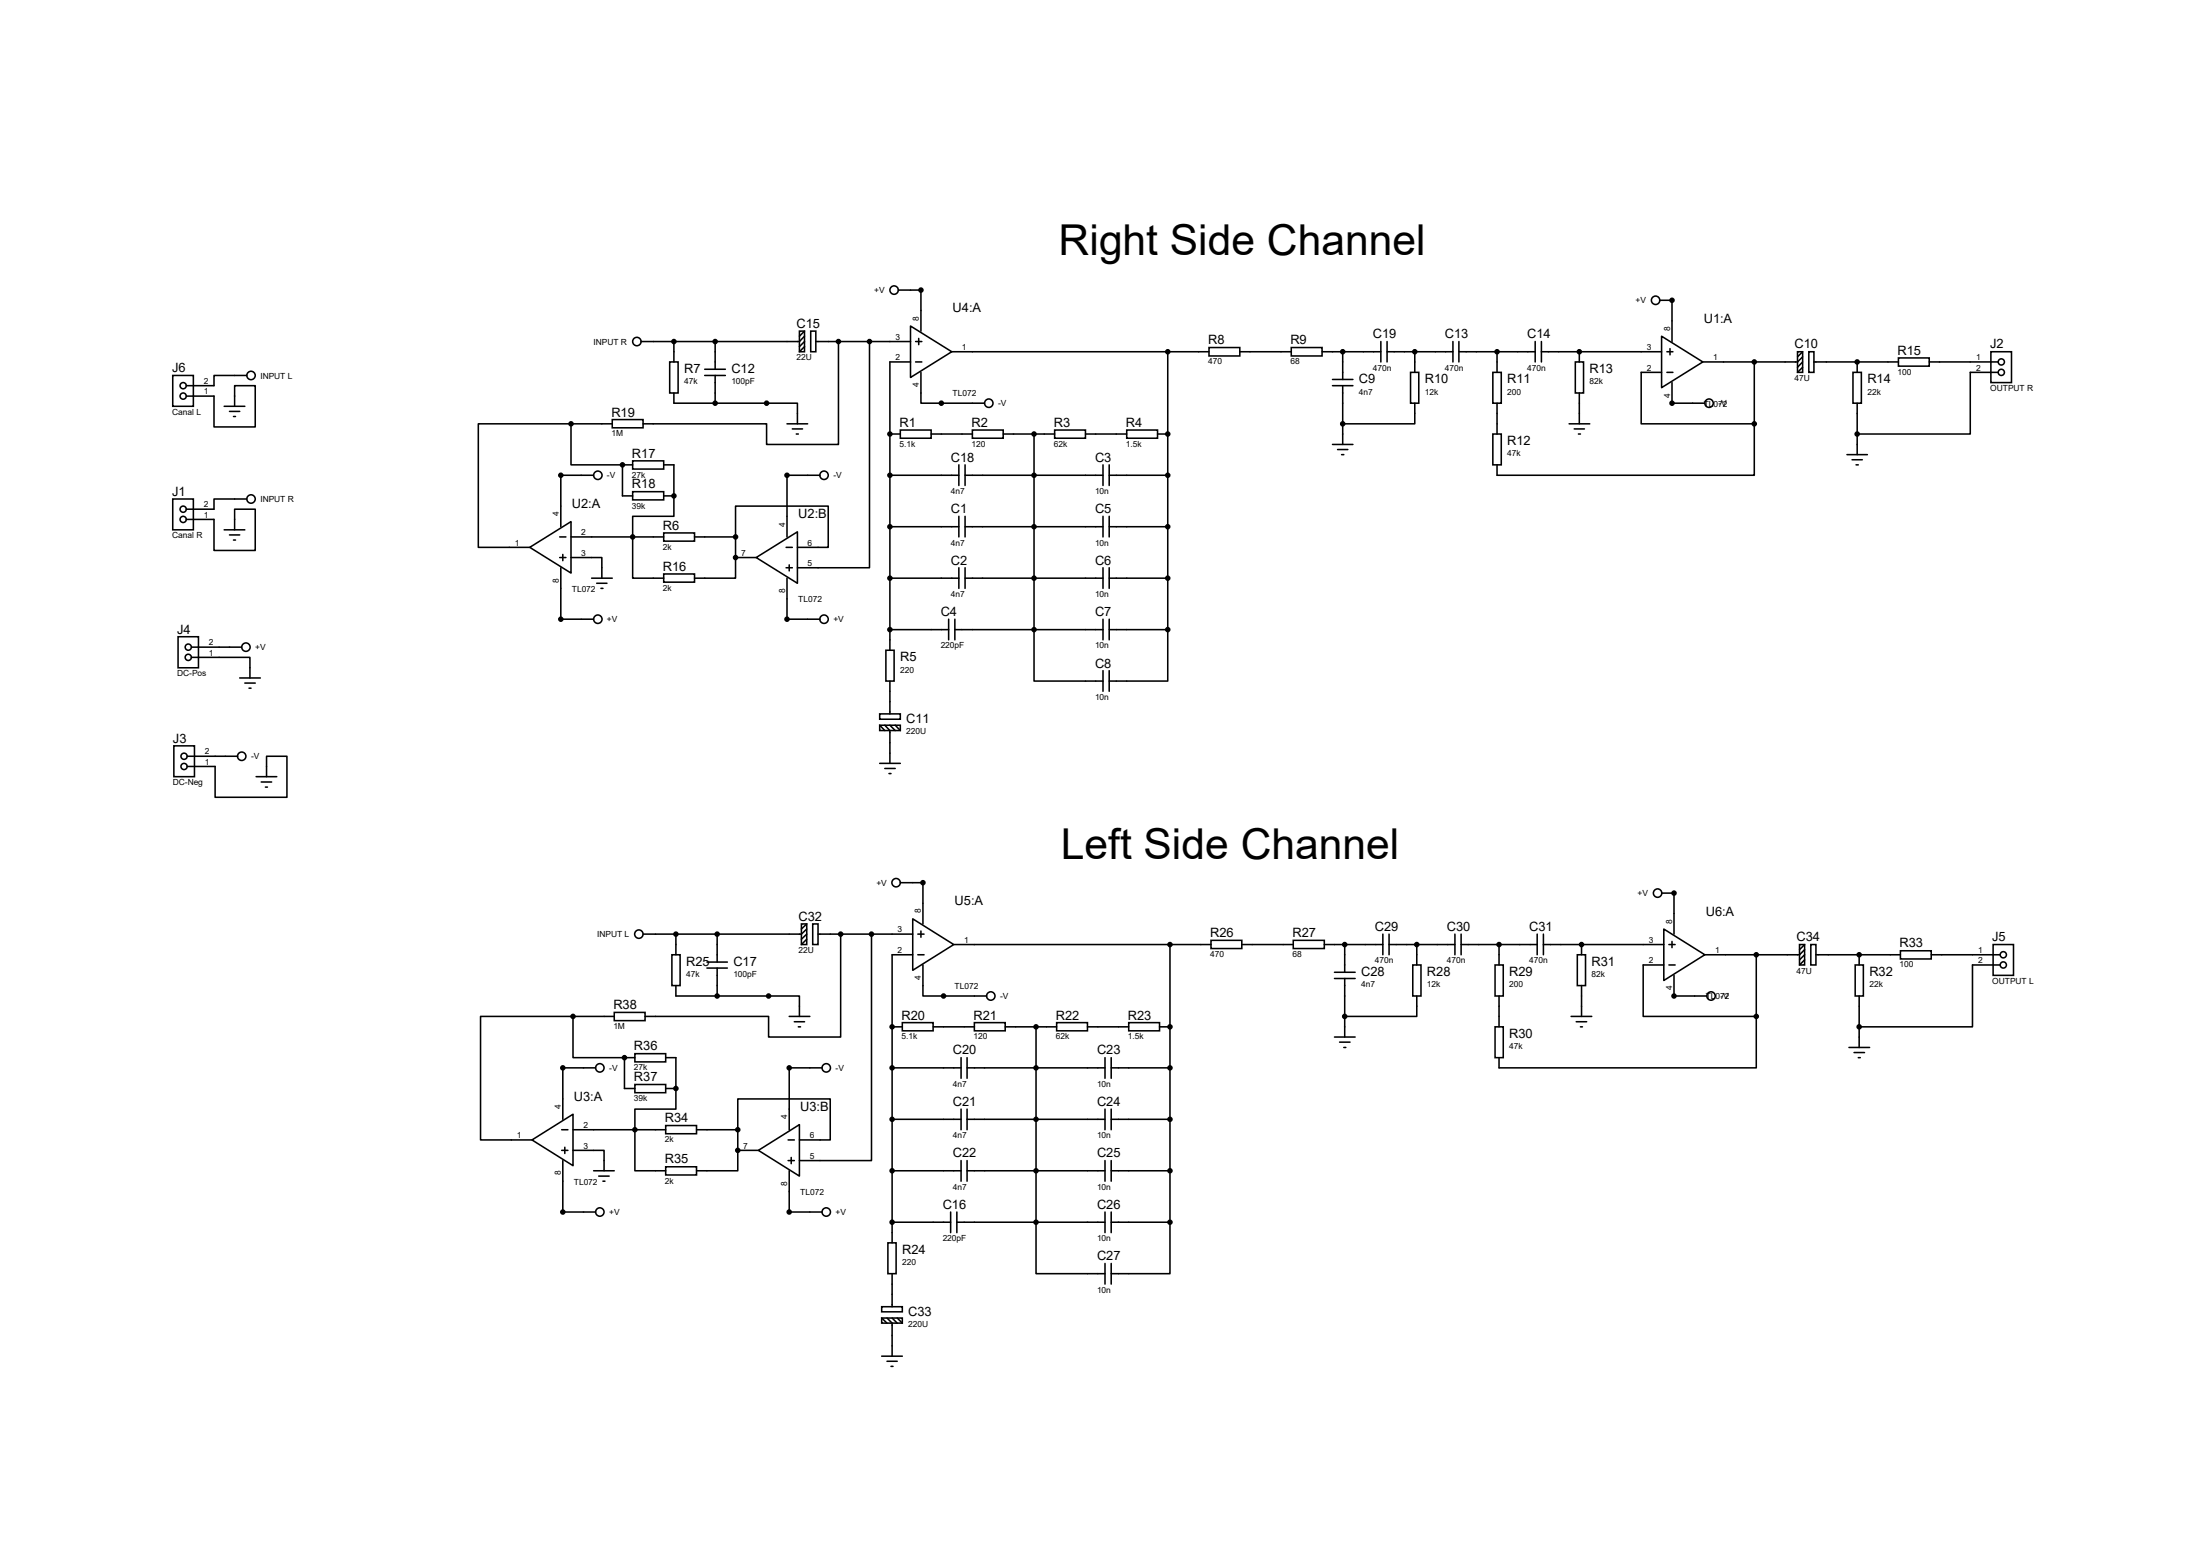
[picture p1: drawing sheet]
<svg xmlns="http://www.w3.org/2000/svg" width="420mm" height="297mm" viewBox="0 0 420 297" stroke-linecap="round" stroke-linejoin="round" font-family="sans-serif">
<g fill="none" stroke="#000" stroke-width=".3">
<path d="M171.5 55.4h4.3v7.8M316.8 57.3h2.4M319.2 57.3h.1M319.2 57.3v7.9M33 71.7h3.9v5.9h-3.9zM35.6 75.6h5.3v5.9h7.8v-7.9h-3.9v4M42.8 77.6h3.9M43.8 78.5h2M44.6 79.5h.4M47.1 71.7h-6.2v1.9h-5.3M127.8 69.1h1.7v5.9h-1.7zM128.7 75v2h23.5v3.9"/>
<path d="M128.7 65.2v3.9M134.5 70.5h4M134.5 71.7h4M136.5 65.2v5.3M136.5 71.7v5.3M152.6 63.2h1v3.9h-1zM153.6 64.2l-1 1h-30.2M153.6 66.2l-1 .9M153.6 65.2l-1 1M153.6 63.2l-1 1M154.8 63.2h.9v3.9h-.9zM155.7 65.2h18.1"/>
<path d="M160.1 65.2v19.6h-13.8v-3.9h-23.5M166 65.2v43.2h-13.8M173.8 62.2l7.9 4.9-7.9 5zM173.8 69.1h-3.9v55M174.8 69.1h1.2M174.8 65.2h1.2M175.4 64.6v1.2M175.8 71.1v5.9h12.2M181.7 67.1h49.1M222.9 67.1v53.1M230.8 66.3h5.9v1.6h-5.9zM236.7 67.1h9.8"/>
<path d="M246.5 66.3h5.9v1.6h-5.9zM252.4 67.1h11.2M254.4 73.6h3.9M254.4 72.4h3.9M256.3 67.1v5.3M256.3 73.6v11.2M263.6 65.2v3.9M264.8 67.1h12.6M264.8 65.2v3.9M269.3 71.1h1.5v5.9h-1.5zM270.1 77v3.9h-13.8M270.1 67.1v4"/>
<path d="M277.4 65.2v3.9M278.5 67.1h14.6M278.5 65.2v3.9M285 71.1h1.6v5.9h-1.6zM285.8 67.1v4M285.8 77v5.8M293.1 65.2v3.9M294.3 67.1h22.9M294.3 65.2v3.9M300.7 69.1h1.6v5.9h-1.6zM301.5 67.1h.1M301.5 67.1v2"/>
<path d="M301.5 75v5.9M317.2 64.2l7.9 4.9-7.9 4.9zM317.2 71.1h-3.9v9.8h21.6M318.2 67.1h1.2M318.2 71.1h1.2M318.8 66.5v1.2M319.2 77h.1M319.2 77h6.3M319.2 73v4M334.9 69.1v11.8M343.2 67.1h.9v4h-.9zM344.1 68.1l-.9 1h-18.1"/>
<path d="M344.1 70.1l-.9 1M344.1 69.1l-.9 1M344.1 67.1l-.9 1M345.3 67.1h1v4h-1zM346.3 69.1h16.1M353.7 71.1h1.6v5.9h-1.6zM354.5 69.1h.1M354.5 69.1v2M354.5 77v9.8M362.4 68.3h5.9v1.6h-5.9zM368.3 69.1h13.2M380.1 67.1h3.9v5.9h-3.9z"/>
<path d="M381.5 71.1h-5.4v11.7h-21.6M33 95.2h3.9v5.9h-3.9zM35.6 99.1h5.3v6h7.8v-7.9h-3.9v3.9M47.1 95.2h-6.2v2h-5.3M109 80.9h-17.7v23.6h9.8M109 80.9v7.8h9.8M109 80.9h7.9M113.3 90.7h-6.2v9.8M116.9 80.1h5.9v1.6h-5.9zM118.8 88.7h.1M118.8 88.7v6h2M118.8 88.7h2"/>
<path d="M120.8 88h5.9v1.5h-5.9zM120.8 93.9h5.9v1.5h-5.9zM126.7 88.7h2v6M126.7 94.7h2M128.7 94.7v3.9h-7.9v11.8h5.9M128.7 94.7h.1M150.2 80.9h4M151.3 81.9h1.9M152 82.8h.4M156.5 90.7h-6.3v11.8M169.9 82.8h.1M169.9 82.8h2"/>
<path d="M169.9 90.7h13.1M171.9 82.1h5.9v1.6h-5.9zM177.8 82.8h7.8M183 88.7v4M183 98.6v3.9M184.2 90.7h26.4M184.2 88.7v4M184.2 98.6v3.9M185.6 82.1h5.9v1.6h-5.9zM191.5 82.8h9.8M197.4 82.8v47.2h13.2M201.3 82.1h5.9v1.6h-5.9z"/>
<path d="M207.2 82.8h7.9M210.6 88.7v4M210.6 98.6v3.9M211.8 90.7h11.1M211.8 88.7v4M211.8 98.6v3.9M215.1 82.1h5.9v1.6h-5.9zM221 82.8h1.9M222.9 82.8h.1M254.4 84.8h3.9M255.4 85.8h1.9M256.1 86.8h.4"/>
<path d="M285 82.8h1.6v5.9h-1.6zM299.6 80.9h3.9M300.5 81.9h2M301.3 82.8h.4M334.9 80.9v9.8h-49.1v-2M352.6 86.8h3.9M353.6 87.8h1.9M354.3 88.7h.5M42.8 101.1h3.9M43.8 102.1h2M44.6 103.1h.4M101.1 104.5l7.9-4.9v9.8z"/>
<path d="M106.8 102.5h1.2M106.8 106.4h1.2M107.1 108.4v9.8h6.2M107.4 105.8v1.2M109 106.4h5.9v4M109 102.5h17.7M112.9 110.4h4M113.9 111.3h2M114.7 112.3h.4M126.7 101.7h5.9v1.6h-5.9zM126.7 109.6h5.9v1.5h-5.9zM132.6 102.5h7.8"/>
<path d="M140.4 106.4h.1M140.4 106.4v4h-7.8M140.4 102.5v-5.9h17.7v7.9h-5.9M140.4 102.5v3.9M140.4 106.4h4M144.4 106.4l7.8-4.9v9.8zM150.1 104.5h1.2M150.1 108.4h1.2M150.2 110.4v7.8h6.3M150.7 107.8v1.2M169.9 100.5h13.1M169.9 110.4h13.1"/>
<path d="M181.1 118.2v3.9M182.3 118.2v3.9M183 108.4v3.9M184.2 100.5h26.4M184.2 110.4h26.4M184.2 108.4v3.9M210.6 108.4v3.9M210.6 118.2v3.9M211.8 100.5h11.1M211.8 110.4h11.1M211.8 108.4v3.9M211.8 118.2v3.9"/>
<path d="M34 121.5h3.9v6h-3.9zM36.5 125.5h11.2v3.9M36.5 123.5h9.6M45.8 129.4h3.9M46.7 130.4h2M47.5 131.4h.4M167.9 136.3h4v1h-4zM167.9 138.4h4v1h-4zM167.9 138.4l1 1M168.9 138.4l1 1v6.3M169.1 124.1h1.6v5.9h-1.6zM169.9 130v6.3"/>
<path d="M169.9 120.2h11.2M169.9 138.4l1 1M170.9 138.4l1 1M182.3 120.2h28.3M210.6 128v4M211.8 120.2h11.1M211.8 128v4M222.9 120.2v9.8h-11.1M33.2 142.4h3.9v5.9h-3.9zM35.7 146.3h5.4v5.9h13.7v-7.8h-3.9v3.9M35.7 144.4h9.7M48.9 148.3h3.9"/>
<path d="M49.9 149.3h2M50.7 150.2h.4M167.9 145.7h4M168.9 146.7h2M169.7 147.7h.4M129 178.3v3.9M136.9 178.3v5.3M153 176.4h1v3.9h-1zM154 177.3l-1 1h-30.2M154 179.3l-1 1M154 178.3l-1 1M154 176.4l-1 .9"/>
<path d="M155.2 176.4h1v3.9h-1zM156.2 178.3h18M160.5 178.3v19.7h-13.8v-4h-23.6M166.4 178.3v43.2h-13.8M171.9 168.5h4.3v7.9M174.2 175.4l7.9 4.9-7.9 4.9zM175.2 178.3h1.2M175.8 177.7v1.2M231.2 179.5h5.9v1.6h-5.9zM246.9 179.5h5.9v1.6h-5.9zM264 178.3v3.9M265.2 178.3v3.9"/>
<path d="M277.7 178.3v3.9M278.9 178.3v3.9M293.5 178.3v3.9M294.6 178.3v3.9M317.2 170.5h2.4M317.6 177.3l7.9 4.9-7.9 5zM319.2 179.7v1.2M319.6 170.5h.1M319.6 170.5v7.8M109.4 194h-17.7v23.6h9.9M109.4 194v7.9h9.8M109.4 194h7.9"/>
<path d="M117.3 193.3h5.8v1.5h-5.8zM128.3 182.2h1.5v5.9h-1.5zM129 188.1v2h23.6v3.9M135 183.6h3.9M135 184.8h3.9M136.9 184.8v5.3M150.7 194h3.9M151.6 195h2M152.4 196h.4M170.3 196h.1M170.3 196h2M172.3 195.2h5.8v1.6h-5.8z"/>
<path d="M174.2 182.2h-3.9v55M175.2 182.2h1.2M176.2 184.2v5.9h12.2M178.1 196h7.9M182.1 180.3h49.1M186 195.2h5.9v1.6h-5.9zM191.9 196h9.8M197.8 196v47.1h13.1M201.7 195.2h5.9v1.6h-5.9zM207.6 196h7.9M215.5 195.2h5.9v1.6h-5.9zM221.4 196h2"/>
<path d="M223.4 196h.1M223.4 180.3v53M237.1 180.3h9.8M252.8 180.3h11.2M254.8 198h3.9M254.8 186.8h3.9M254.8 185.6h3.9M255.7 198.9h2M256.5 199.9h.4M256.7 180.3v5.3M256.7 186.8v11.2M265.2 180.3h12.5"/>
<path d="M269.7 184.2h1.6v5.9h-1.6zM270.5 190.1v3.9h-13.8M270.5 180.3v3.9M278.9 180.3h14.6M285.4 184.2h1.6v5.9h-1.6zM285.4 196h1.6v5.9h-1.6zM286.2 180.3v3.9M286.2 190.1v5.9M294.6 180.3h23M299.9 194h4M300.9 195h2M301.1 182.2h1.6v5.9h-1.6z"/>
<path d="M301.7 196h.4M301.9 180.3h.1M301.9 180.3v1.9M301.9 188.1v5.9M317.6 184.2h-3.9v9.8h21.6M318.6 180.3h1.2M318.6 184.2h1.2M319.6 190.1h.1M319.6 190.1h6.3M319.6 186.2v3.9M335.3 194v9.8h-49.1v-1.9M335.3 182.2v11.8"/>
<path d="M343.5 180.3h1v3.9h-1zM344.5 181.3l-1 .9h-18M344.5 183.2l-1 1M344.5 182.2l-1 1M344.5 180.3l-1 1M345.7 180.3h1v3.9h-1zM346.7 182.2h16.1M353 199.9h3.9M354.2 184.2h1.5v5.9h-1.5zM354.9 182.2h.1M354.9 182.2v2M354.9 190.1v9.8"/>
<path d="M362.8 181.5h5.9v1.5h-5.9zM368.7 182.2h13.1M380.5 180.3h3.9v5.9h-3.9zM381.8 184.2h-5.2v11.8h-21.7M101.6 217.6l7.8-4.9v9.8zM107.2 215.6h1.2M107.2 219.6h1.2M107.8 219v1.2M109.4 219.6h5.9v3.9M109.4 215.6h17.7M113.7 203.8h-6.3v9.9M119.2 201.9h.1"/>
<path d="M119.2 201.9v5.9h2M119.2 201.9h2M121.2 201.1h5.9v1.6h-5.9zM121.2 207h5.9v1.6h-5.9zM127.1 214.8h5.9v1.6h-5.9zM127.1 201.9h1.9v5.9M127.1 207.8h1.9M129 207.8v3.9h-7.8v11.8h5.9M129 207.8h.1M133 215.6h7.8M140.8 219.6h.1M140.8 219.6v3.9h-7.8"/>
<path d="M140.8 215.6v-5.8h17.7v7.8h-5.9M140.8 215.6v4M140.8 219.6h4M144.8 219.6l7.8-4.9v9.8zM150.5 217.6h1.1M156.9 203.8h-6.2v11.8M170.3 203.8h13.2M170.3 213.7h13.2M183.5 201.9v3.9M183.5 211.7v3.9M184.6 203.8h26.3M184.6 213.7h26.3"/>
<path d="M184.6 201.9v3.9M184.6 211.7v3.9M210.9 201.9v3.9M210.9 211.7v3.9M212.1 203.8h11.3M212.1 213.7h11.3M212.1 201.9v3.9M212.1 211.7v3.9M353.9 200.9h2M354.8 201.9h.3M107.4 221.5v9.9h6.3M113.3 223.5h4"/>
<path d="M114.3 224.5h2M115.1 225.5h.4M127.1 222.7h5.9v1.6h-5.9zM150.5 221.5h1.1M150.7 223.5v7.9h6.2M151 220.9v1.2M169.5 237.2h1.6v5.9h-1.6zM170.3 233.3h11.2M170.3 223.5h13.2M181.5 231.4v3.9M182.7 233.3h28.2M182.7 231.4v3.9"/>
<path d="M183.5 221.5v4M184.6 223.5h26.3M184.6 221.5v4M210.9 221.5v4M210.9 231.4v3.9M212.1 233.3h11.3M212.1 223.5h11.3M212.1 221.5v4M212.1 231.4v3.9M223.4 233.3v9.8h-11.3M168.3 249.4h4v1h-4zM168.3 251.6h4v1h-4z"/>
<path d="M168.3 258.9h4M168.3 251.6l1 1M169.3 251.6l1 1v6.3M169.3 259.8h2M170.3 243.1v6.3M170.3 251.6l1 1M171.3 251.6l1 1M210.9 241.2v3.9M212.1 241.2v3.9M170.1 260.8h.4"/>
<circle cx="170.7" cy="55.4" r=".8"/>
<circle cx="316.1" cy="57.3" r=".8"/>
<circle cx="35" cy="75.6" r=".59"/>
<circle cx="35" cy="73.6" r=".59"/>
<circle cx="47.9" cy="71.7" r=".8"/>
<circle cx="121.6" cy="65.2" r=".8"/>
<circle cx="188.8" cy="77" r=".8"/>
<circle cx="326.3" cy="77" r=".8"/>
<circle cx="382.1" cy="69.1" r=".59"/>
<circle cx="382.1" cy="71.1" r=".59"/>
<circle cx="35" cy="97.2" r=".59"/>
<circle cx="35" cy="99.1" r=".59"/>
<circle cx="47.9" cy="95.2" r=".8"/>
<circle cx="114.1" cy="90.7" r=".8"/>
<circle cx="157.3" cy="90.7" r=".8"/>
<circle cx="114.1" cy="118.2" r=".8"/>
<circle cx="157.3" cy="118.2" r=".8"/>
<circle cx="35.9" cy="125.5" r=".59"/>
<circle cx="35.9" cy="123.5" r=".59"/>
<circle cx="46.9" cy="123.5" r=".8"/>
<circle cx="35.1" cy="144.4" r=".59"/>
<circle cx="35.1" cy="146.3" r=".59"/>
<circle cx="46.1" cy="144.4" r=".8"/>
<circle cx="122" cy="178.3" r=".8"/>
<circle cx="171.1" cy="168.5" r=".8"/>
<circle cx="316.4" cy="170.5" r=".8"/>
<circle cx="189.1" cy="190.1" r=".8"/>
<circle cx="326.6" cy="190.1" r=".8"/>
<circle cx="382.4" cy="184.2" r=".59"/>
<circle cx="382.4" cy="182.2" r=".59"/>
<circle cx="114.5" cy="203.8" r=".8"/>
<circle cx="157.7" cy="203.8" r=".8"/>
<circle cx="114.5" cy="231.4" r=".8"/>
<circle cx="157.7" cy="231.4" r=".8"/>
</g>
<g fill="#000" stroke="#000" stroke-width=".3">
<circle cx="175.8" cy="55.4" r=".38"/>
<circle cx="319.2" cy="57.3" r=".38"/>
<circle cx="128.7" cy="65.2" r=".38"/>
<circle cx="136.5" cy="77" r=".38"/>
<circle cx="136.5" cy="65.2" r=".38"/>
<circle cx="146.3" cy="77" r=".38"/>
<circle cx="160.1" cy="65.2" r=".38"/>
<circle cx="166" cy="65.2" r=".38"/>
<circle cx="179.7" cy="77" r=".38"/>
<circle cx="222.9" cy="67.1" r=".38"/>
<circle cx="256.3" cy="67.1" r=".38"/>
<circle cx="270.1" cy="67.1" r=".38"/>
<circle cx="285.8" cy="67.1" r=".38"/>
<circle cx="301.5" cy="67.1" r=".38"/>
<circle cx="319.2" cy="77" r=".38"/>
<circle cx="334.9" cy="69.1" r=".38"/>
<circle cx="354.5" cy="69.1" r=".38"/>
<circle cx="107.1" cy="90.7" r=".38"/>
<circle cx="109" cy="80.9" r=".38"/>
<circle cx="118.8" cy="88.7" r=".38"/>
<circle cx="128.7" cy="94.7" r=".38"/>
<circle cx="150.2" cy="90.7" r=".38"/>
<circle cx="169.9" cy="82.8" r=".38"/>
<circle cx="169.9" cy="90.7" r=".38"/>
<circle cx="197.4" cy="82.8" r=".38"/>
<circle cx="197.4" cy="90.7" r=".38"/>
<circle cx="222.9" cy="90.7" r=".38"/>
<circle cx="222.9" cy="82.8" r=".38"/>
<circle cx="256.3" cy="80.9" r=".38"/>
<circle cx="334.9" cy="80.9" r=".38"/>
<circle cx="354.5" cy="82.8" r=".38"/>
<circle cx="107.1" cy="118.2" r=".38"/>
<circle cx="120.8" cy="102.5" r=".38"/>
<circle cx="140.4" cy="106.4" r=".38"/>
<circle cx="140.4" cy="102.5" r=".38"/>
<circle cx="150.2" cy="118.2" r=".38"/>
<circle cx="169.9" cy="110.4" r=".38"/>
<circle cx="169.9" cy="100.5" r=".38"/>
<circle cx="197.4" cy="110.4" r=".38"/>
<circle cx="197.4" cy="100.5" r=".38"/>
<circle cx="222.9" cy="100.5" r=".38"/>
<circle cx="222.9" cy="110.4" r=".38"/>
<circle cx="169.9" cy="120.2" r=".38"/>
<circle cx="197.4" cy="120.2" r=".38"/>
<circle cx="222.9" cy="120.2" r=".38"/>
<circle cx="129" cy="178.3" r=".38"/>
<circle cx="136.9" cy="178.3" r=".38"/>
<circle cx="160.5" cy="178.3" r=".38"/>
<circle cx="166.4" cy="178.3" r=".38"/>
<circle cx="176.2" cy="168.5" r=".38"/>
<circle cx="319.6" cy="170.5" r=".38"/>
<circle cx="109.4" cy="194" r=".38"/>
<circle cx="136.9" cy="190.1" r=".38"/>
<circle cx="146.7" cy="190.1" r=".38"/>
<circle cx="170.3" cy="196" r=".38"/>
<circle cx="180.1" cy="190.1" r=".38"/>
<circle cx="197.8" cy="196" r=".38"/>
<circle cx="223.4" cy="180.3" r=".38"/>
<circle cx="223.4" cy="196" r=".38"/>
<circle cx="256.7" cy="180.3" r=".38"/>
<circle cx="256.7" cy="194" r=".38"/>
<circle cx="270.5" cy="180.3" r=".38"/>
<circle cx="286.2" cy="180.3" r=".38"/>
<circle cx="301.9" cy="180.3" r=".38"/>
<circle cx="319.6" cy="190.1" r=".38"/>
<circle cx="335.3" cy="194" r=".38"/>
<circle cx="335.3" cy="182.2" r=".38"/>
<circle cx="354.9" cy="182.2" r=".38"/>
<circle cx="354.9" cy="196" r=".38"/>
<circle cx="107.4" cy="203.8" r=".38"/>
<circle cx="119.2" cy="201.9" r=".38"/>
<circle cx="121.2" cy="215.6" r=".38"/>
<circle cx="129" cy="207.8" r=".38"/>
<circle cx="140.8" cy="219.6" r=".38"/>
<circle cx="140.8" cy="215.6" r=".38"/>
<circle cx="150.7" cy="203.8" r=".38"/>
<circle cx="170.3" cy="213.7" r=".38"/>
<circle cx="170.3" cy="203.8" r=".38"/>
<circle cx="197.8" cy="203.8" r=".38"/>
<circle cx="197.8" cy="213.7" r=".38"/>
<circle cx="223.4" cy="213.7" r=".38"/>
<circle cx="223.4" cy="203.8" r=".38"/>
<circle cx="107.4" cy="231.4" r=".38"/>
<circle cx="150.7" cy="231.4" r=".38"/>
<circle cx="170.3" cy="223.5" r=".38"/>
<circle cx="170.3" cy="233.3" r=".38"/>
<circle cx="197.8" cy="233.3" r=".38"/>
<circle cx="197.8" cy="223.5" r=".38"/>
<circle cx="223.4" cy="223.5" r=".38"/>
<circle cx="223.4" cy="233.3" r=".38"/>
</g>
<g font-size="8.1">
<text x="202.1" y="48.6">Right Side Channel</text>
<text x="202.5" y="163.9">Left Side Channel</text>
</g>
<g font-size="2.5">
<text x="181.9" y="59.6">U4:A</text>
<text x="152.1" y="62.6">C15</text>
<text x="230.6" y="65.7">R8</text>
<text x="246.3" y="65.7">R9</text>
<text x="262.1" y="64.6">C19</text>
<text x="275.8" y="64.6">C13</text>
<text x="291.5" y="64.6">C14</text>
<text x="325.2" y="61.6">U1:A</text>
<text x="32.9" y="71">J6</text>
<text x="130.6" y="71.2">R7</text>
<text x="139.6" y="71.2">C12</text>
<text x="303.4" y="71.2">R13</text>
<text x="342.6" y="66.5">C10</text>
<text x="362.2" y="67.7">R15</text>
<text x="379.9" y="66.5">J2</text>
<text x="259.4" y="73.2">C9</text>
<text x="272" y="73.2">R10</text>
<text x="287.7" y="73.2">R11</text>
<text x="356.5" y="73.2">R14</text>
<text x="116.7" y="79.5">R19</text>
<text x="171.7" y="81.4">R1</text>
<text x="185.5" y="81.4">R2</text>
<text x="201.2" y="81.4">R3</text>
<text x="214.9" y="81.4">R4</text>
<text x="120.6" y="87.3">R17</text>
<text x="181.5" y="88.1">C18</text>
<text x="209" y="88.1">C3</text>
<text x="287.7" y="85">R12</text>
<text x="32.9" y="94.6">J1</text>
<text x="120.6" y="93.2">R18</text>
<text x="109.2" y="97">U2:A</text>
<text x="126.5" y="101.1">R6</text>
<text x="152.4" y="98.9">U2:B</text>
<text x="181.5" y="98">C1</text>
<text x="209" y="98">C5</text>
<text x="181.5" y="107.8">C2</text>
<text x="209" y="107.8">C6</text>
<text x="126.5" y="109">R16</text>
<text x="179.6" y="117.6">C4</text>
<text x="209" y="117.6">C7</text>
<text x="33.8" y="120.9">J4</text>
<text x="171.8" y="126.2">R5</text>
<text x="209" y="127.4">C8</text>
<text x="173" y="138">C11</text>
<text x="33" y="141.7">J3</text>
<text x="182.2" y="172.8">U5:A</text>
<text x="152.4" y="175.7">C32</text>
<text x="231" y="178.9">R26</text>
<text x="246.8" y="178.9">R27</text>
<text x="262.5" y="177.7">C29</text>
<text x="276.2" y="177.7">C30</text>
<text x="291.9" y="177.7">C31</text>
<text x="325.6" y="174.8">U6:A</text>
<text x="343" y="179.7">C34</text>
<text x="380.3" y="179.7">J5</text>
<text x="131" y="184.3">R25</text>
<text x="140" y="184.3">C17</text>
<text x="303.8" y="184.3">R31</text>
<text x="362.6" y="180.8">R33</text>
<text x="259.8" y="186.3">C28</text>
<text x="272.4" y="186.3">R28</text>
<text x="288.1" y="186.3">R29</text>
<text x="356.9" y="186.3">R32</text>
<text x="117.1" y="192.6">R38</text>
<text x="172.1" y="194.6">R20</text>
<text x="185.8" y="194.6">R21</text>
<text x="201.5" y="194.6">R22</text>
<text x="215.3" y="194.6">R23</text>
<text x="121" y="200.5">R36</text>
<text x="181.9" y="201.3">C20</text>
<text x="209.4" y="201.3">C23</text>
<text x="288.1" y="198.1">R30</text>
<text x="121" y="206.4">R37</text>
<text x="109.6" y="210.1">U3:A</text>
<text x="126.9" y="214.2">R34</text>
<text x="152.8" y="212.1">U3:B</text>
<text x="181.9" y="211.1">C21</text>
<text x="209.4" y="211.1">C24</text>
<text x="181.9" y="220.9">C22</text>
<text x="209.4" y="220.9">C25</text>
<text x="126.9" y="222.1">R35</text>
<text x="180" y="230.7">C16</text>
<text x="209.4" y="230.7">C26</text>
<text x="172.2" y="239.4">R24</text>
<text x="209.4" y="240.5">C27</text>
<text x="173.4" y="251.1">C33</text>
</g>
<g font-size="1.6">
<text x="166.9" y="56">+V</text>
<text x="312.3" y="57.9">+V</text>
<text x="113.3" y="65.8">INPUT R</text>
<text x="171" y="64.9">3</text>
<text x="175.4" y="61.3" transform="rotate(-90 175.4 61.3)">8</text>
<text x="318.8" y="63.2" transform="rotate(-90 318.8 63.2)">8</text>
<text x="152.1" y="68.8">22U</text>
<text x="171" y="68.7">2</text>
<text x="183.6" y="66.8">1</text>
<text x="230.6" y="69.6">470</text>
<text x="246.3" y="69.6">68</text>
<text x="262.1" y="70.7">470n</text>
<text x="275.8" y="70.7">470n</text>
<text x="291.5" y="70.7">470n</text>
<text x="314.4" y="66.8">3</text>
<text x="314.4" y="70.7">2</text>
<text x="327" y="68.7">1</text>
<text x="362.2" y="71.5">100</text>
<text x="377.2" y="68.7">1</text>
<text x="377.2" y="70.7">2</text>
<text x="38.9" y="75.3">1</text>
<text x="38.9" y="73.3">2</text>
<text x="49.7" y="72.3">INPUT L</text>
<text x="130.6" y="73.4">47k</text>
<text x="139.6" y="73.4">100pF</text>
<text x="175.4" y="73.9" transform="rotate(-90 175.4 73.9)">4</text>
<text x="181.9" y="75.6">TL072</text>
<text x="190.5" y="77.6">-V</text>
<text x="259.4" y="75.4">4n7</text>
<text x="272" y="75.4">12k</text>
<text x="287.7" y="75.4">200</text>
<text x="303.4" y="73.4">82k</text>
<text x="318.8" y="75.9" transform="rotate(-90 318.8 75.9)">4</text>
<text x="325.2" y="77.6">TL072</text>
<text x="328" y="77.6">-V</text>
<text x="342.6" y="72.7">47U</text>
<text x="356.5" y="75.4">22k</text>
<text x="379.9" y="74.7">OUTPUT R</text>
<text x="32.9" y="79.2">Canal L</text>
<text x="116.7" y="83.3">1M</text>
<text x="171.7" y="85.3">5.1k</text>
<text x="185.5" y="85.3">120</text>
<text x="201.2" y="85.3">62k</text>
<text x="214.9" y="85.3">1.5k</text>
<text x="287.7" y="87.1">47k</text>
<text x="49.7" y="95.8">INPUT R</text>
<text x="115.9" y="91.3">-V</text>
<text x="120.6" y="91.2">27k</text>
<text x="159.1" y="91.3">-V</text>
<text x="181.5" y="94.3">4n7</text>
<text x="209" y="94.3">10n</text>
<text x="38.9" y="98.8">1</text>
<text x="38.9" y="96.9">2</text>
<text x="106.7" y="98.5" transform="rotate(-90 106.7 98.5)">4</text>
<text x="120.6" y="97.1">39k</text>
<text x="149.9" y="100.5" transform="rotate(-90 149.9 100.5)">4</text>
<text x="32.9" y="102.7">Canal R</text>
<text x="98.3" y="104.1">1</text>
<text x="111" y="106.1">3</text>
<text x="111" y="102.2">2</text>
<text x="126.5" y="104.9">2k</text>
<text x="141.5" y="106.1">7</text>
<text x="154.2" y="104.1">6</text>
<text x="181.5" y="104.1">4n7</text>
<text x="209" y="104.1">10n</text>
<text x="106.7" y="111.2" transform="rotate(-90 106.7 111.2)">8</text>
<text x="109.2" y="113">TL072</text>
<text x="126.5" y="112.8">2k</text>
<text x="149.9" y="113.2" transform="rotate(-90 149.9 113.2)">8</text>
<text x="154.2" y="108">5</text>
<text x="181.5" y="114">4n7</text>
<text x="209" y="114">10n</text>
<text x="115.9" y="118.8">+V</text>
<text x="152.4" y="114.9">TL072</text>
<text x="159.1" y="118.8">+V</text>
<text x="39.9" y="125.1">1</text>
<text x="39.9" y="123.2">2</text>
<text x="48.7" y="124.1">+V</text>
<text x="179.6" y="123.8">220pF</text>
<text x="209" y="123.8">10n</text>
<text x="33.8" y="129.1">DC-Pos</text>
<text x="171.8" y="128.4">220</text>
<text x="209" y="133.6">10n</text>
<text x="173" y="140.2">220U</text>
<text x="33" y="149.9">DC-Neg</text>
<text x="39.1" y="146">1</text>
<text x="39.1" y="144">2</text>
<text x="47.9" y="144.9">-V</text>
<text x="167.3" y="169.1">+V</text>
<text x="312.6" y="171.1">+V</text>
<text x="114" y="178.9">INPUT L</text>
<text x="171.4" y="178">3</text>
<text x="175.8" y="174.4" transform="rotate(-90 175.8 174.4)">8</text>
<text x="184.1" y="180">1</text>
<text x="314.7" y="180">3</text>
<text x="319.2" y="176.4" transform="rotate(-90 319.2 176.4)">8</text>
<text x="152.4" y="181.9">22U</text>
<text x="171.4" y="181.9">2</text>
<text x="231" y="182.7">470</text>
<text x="246.8" y="182.7">68</text>
<text x="262.5" y="183.9">470n</text>
<text x="276.2" y="183.9">470n</text>
<text x="291.9" y="183.9">470n</text>
<text x="314.7" y="183.9">2</text>
<text x="327.4" y="181.9">1</text>
<text x="343" y="185.8">47U</text>
<text x="362.6" y="184.7">100</text>
<text x="377.6" y="181.9">1</text>
<text x="377.6" y="183.9">2</text>
<text x="131" y="186.5">47k</text>
<text x="140" y="186.5">100pF</text>
<text x="175.8" y="187.1" transform="rotate(-90 175.8 187.1)">4</text>
<text x="182.2" y="188.8">TL072</text>
<text x="190.9" y="190.7">-V</text>
<text x="259.8" y="188.5">4n7</text>
<text x="272.4" y="188.5">12k</text>
<text x="288.1" y="188.5">200</text>
<text x="303.8" y="186.5">82k</text>
<text x="319.2" y="189" transform="rotate(-90 319.2 189)">4</text>
<text x="325.6" y="190.8">TL072</text>
<text x="328.4" y="190.7">-V</text>
<text x="356.9" y="188.5">22k</text>
<text x="380.3" y="187.8">OUTPUT L</text>
<text x="117.1" y="196.5">1M</text>
<text x="172.1" y="198.4">5.1k</text>
<text x="185.8" y="198.4">120</text>
<text x="201.5" y="198.4">62k</text>
<text x="215.3" y="198.4">1.5k</text>
<text x="288.1" y="200.3">47k</text>
<text x="116.3" y="204.4">-V</text>
<text x="121" y="204.3">27k</text>
<text x="159.5" y="204.4">-V</text>
<text x="181.9" y="207.5">4n7</text>
<text x="209.4" y="207.5">10n</text>
<text x="107.1" y="211.7" transform="rotate(-90 107.1 211.7)">4</text>
<text x="111.4" y="215.3">2</text>
<text x="121" y="210.2">39k</text>
<text x="150.3" y="213.7" transform="rotate(-90 150.3 213.7)">4</text>
<text x="98.7" y="217.3">1</text>
<text x="111.4" y="219.2">3</text>
<text x="126.9" y="218.1">2k</text>
<text x="141.9" y="219.2">7</text>
<text x="154.6" y="221.2">5</text>
<text x="154.6" y="217.3">6</text>
<text x="181.9" y="217.3">4n7</text>
<text x="209.4" y="217.3">10n</text>
<text x="107.1" y="224.4" transform="rotate(-90 107.1 224.4)">8</text>
<text x="109.6" y="226.1">TL072</text>
<text x="126.9" y="225.9">2k</text>
<text x="150.3" y="226.3" transform="rotate(-90 150.3 226.3)">8</text>
<text x="181.9" y="227.1">4n7</text>
<text x="209.4" y="227.1">10n</text>
<text x="116.3" y="231.9">+V</text>
<text x="152.8" y="228.1">TL072</text>
<text x="159.5" y="231.9">+V</text>
<text x="180" y="236.9">220pF</text>
<text x="209.4" y="236.9">10n</text>
<text x="172.2" y="241.5">220</text>
<text x="209.4" y="246.8">10n</text>
<text x="173.4" y="253.3">220U</text>
</g>
</svg>
